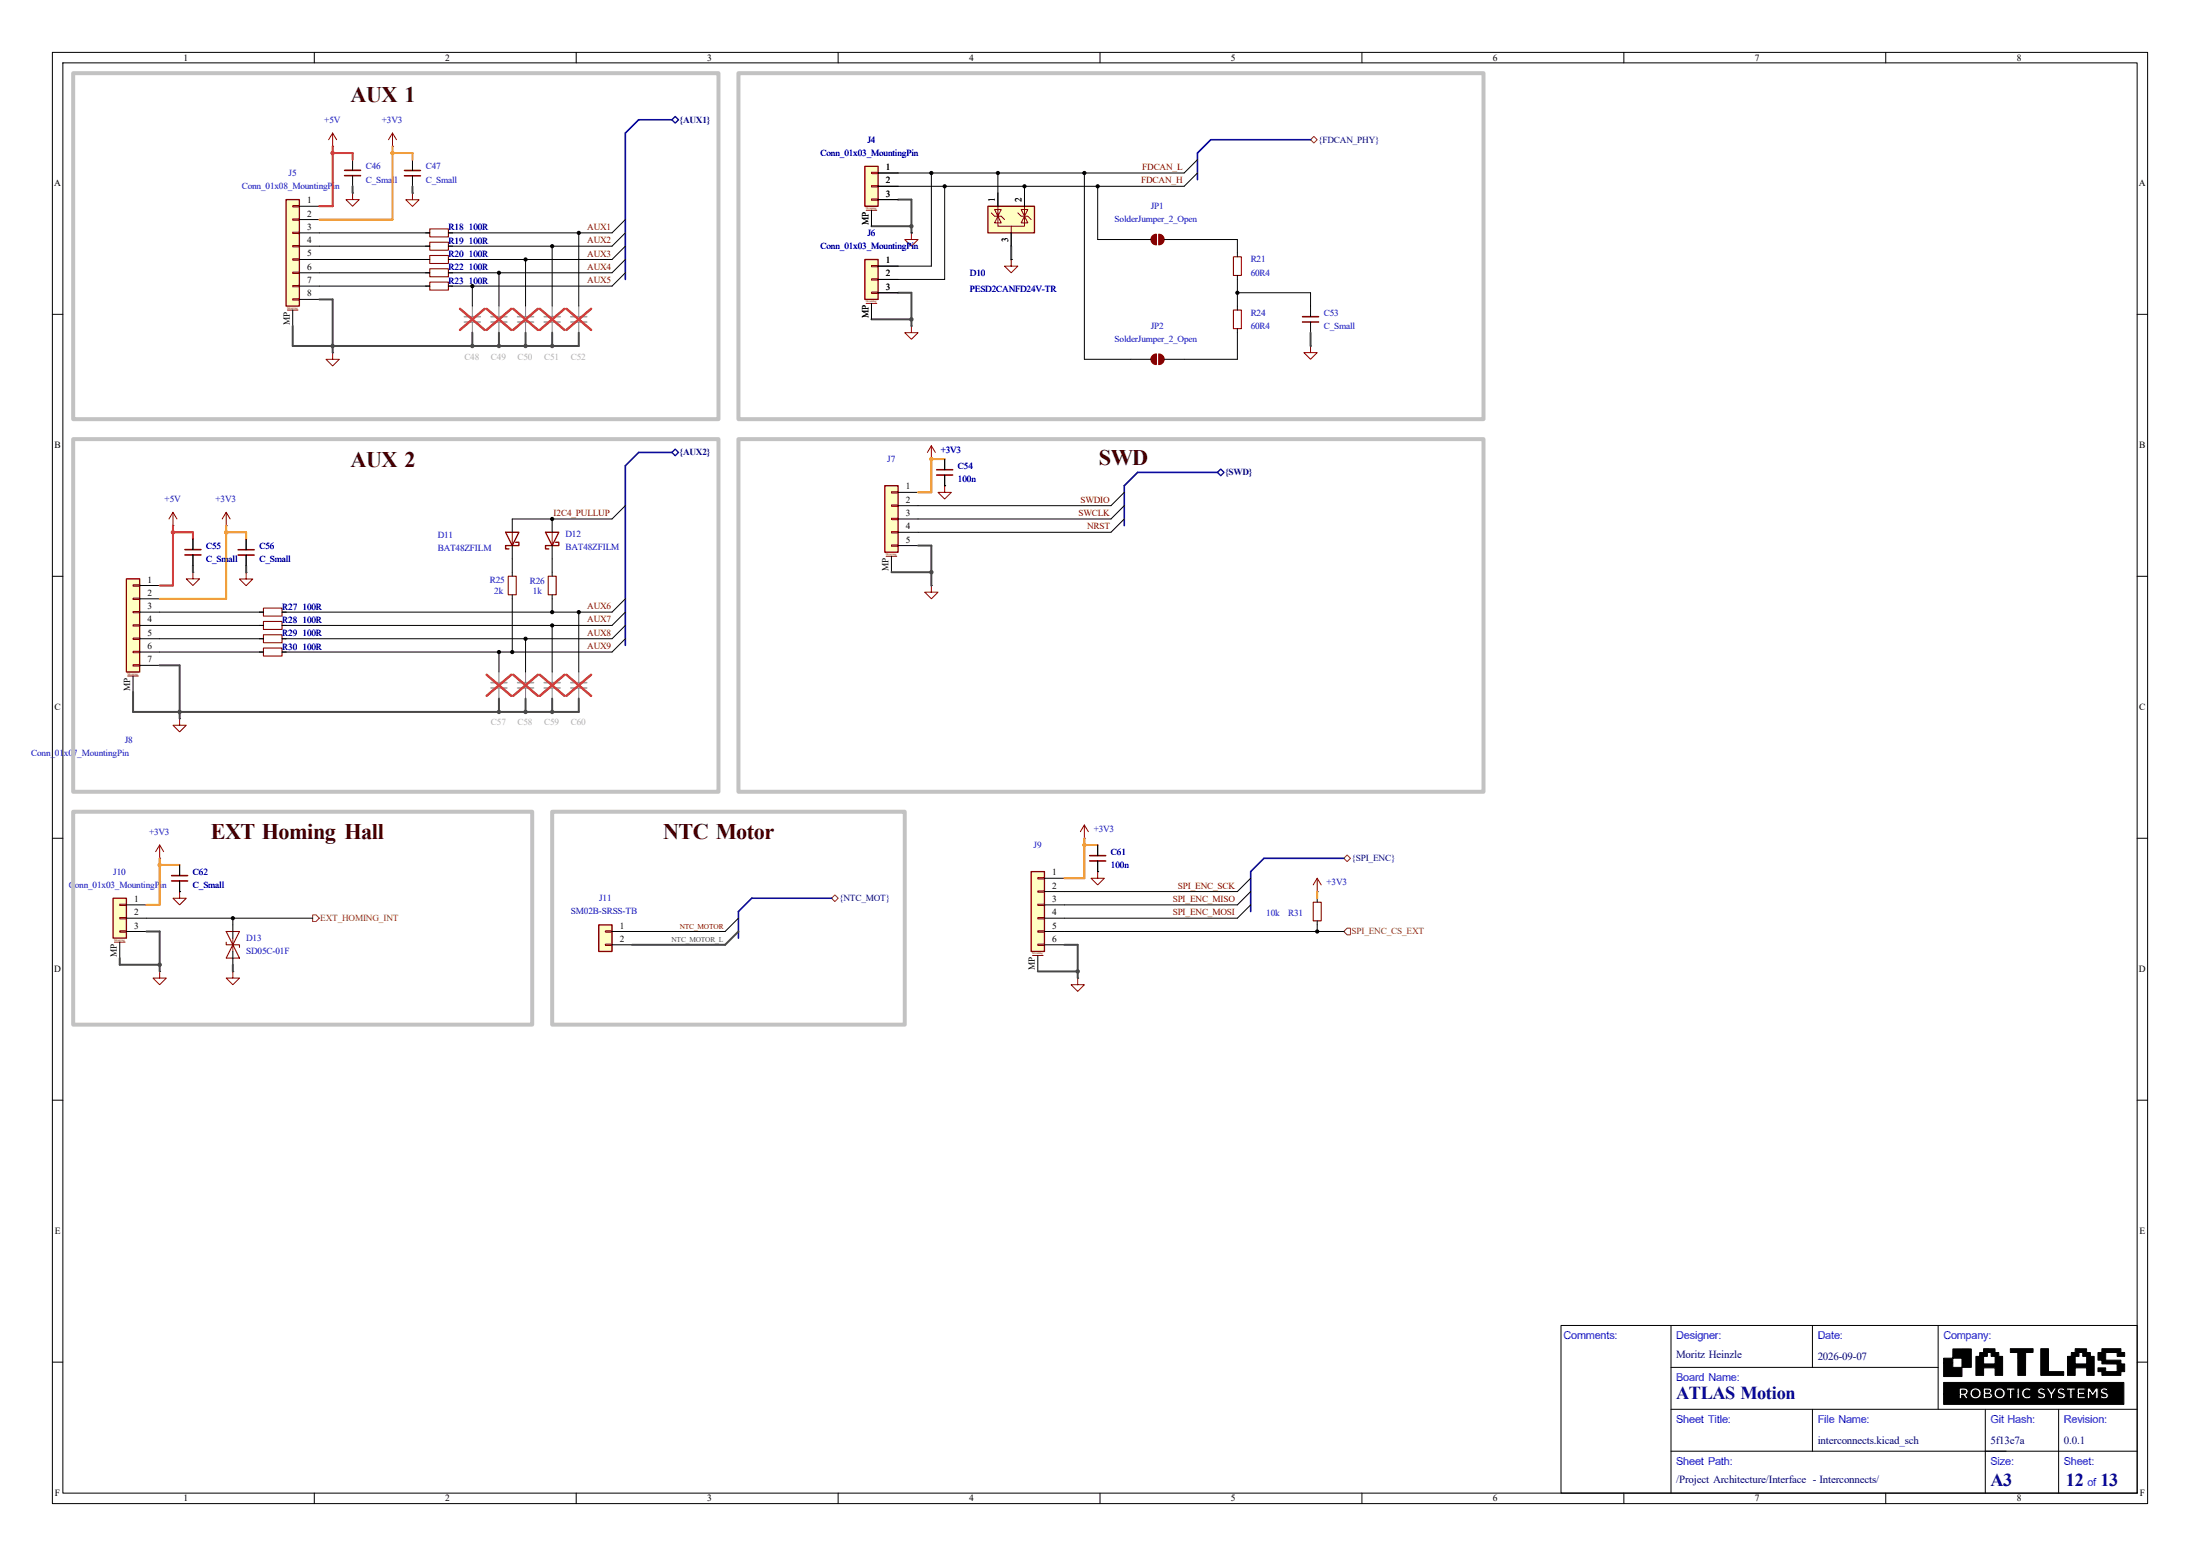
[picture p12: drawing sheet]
<svg xmlns="http://www.w3.org/2000/svg" width="420mm" height="297mm" viewBox="0 0 420 297" stroke-linecap="round" stroke-linejoin="round" font-family="sans-serif">
<g fill="none" stroke="#000" stroke-width=".19">
<path d="M10 10h400v277h-400zM12 12h396v273h-396zM60 10v2M110 10v2M160 10v2M210 10v2M260 10v2M310 10v2M360 10v2M81.3 54.6h.7M81.3 52.1h.7M81.3 49.5h.7"/>
<path d="M85.6 54.6h.8M85.6 52.1h.8M85.6 49.5h.8M193 49.5h.1M236.2 48.3v.7M236.2 52.6v.7M236.2 58.4v.8M10 60h2M236.2 62.7v.8M250.2 66h.1M408 60h2M180.3 92.7h.1"/>
<path d="M180.3 87.6v2.1M180.3 90.7v2M10 110h2M36.8 109.2h.1M43.2 100.3h.1M47 109.3h.1M47 102.9v2M47 105.9v2.1M97.8 109.2v.8M97.8 113.5v.8M105.4 109.2v.8M105.4 113.5v.8"/>
<path d="M408 110h2M10 160h2M408 160h2M30.5 163.8h.1M34.3 165.1v2M34.3 168.1v2.1M251.5 171.5v.7M251.5 175.8v.7M10 210h2M408 210h2M298 253h110v32h-110zM319 253v32"/>
<path d="M346 253v8M370 253v16M10 260h2M319 277h89M319 269h89M319 261h51M346 269v8M379 269v16M393 269v16M408 260h2M60 285v2M110 285v2"/>
<path d="M160 285v2M210 285v2M260 285v2M310 285v2M360 285v2"/>
</g>
<g fill="#000" stroke="#000" stroke-width=".19">
<path d="M371 259.2h1.8v-1.7h3.5v3.5h-1.8v1.7h-3.5v-2.6h1.8v.9h1.7v-1.8h-1.7v.9h-1.8zM377.9 258.2h.8v-.8h2.2v.8h.7v.7h.7v3.6h-1.4v-1.4h-2.2v1.4h-1.5v-3.6h1.5v1.4h2.2v-1.4h-.8v-.4a.44 .44 0 0 0-.2-.4 .44 .44 0 0 0-.5 .1v.7h-1.5zM383.8 257.4h4.3v.7l-1.4 .1v4.3h-1.5v-4.3h-1.4zM389.6 257.4h1.5v4.4h2.9v.7h-4.4zM395.4 258.2h.7l.1-.8h2.1l.1 .8h.7v.7h.7v3.6h-1.4v-1.4h-2.2v1.4h-1.5v-3.6h1.5v1.4h2.2v-1.4h-.8v-.7h-.7v.7h-1.5zM400.5 258.2h.7l.1-.8h3.6v.8h.7v.7h-1.4v-.7h-2.2v1.4h2.9v.7h.7v1.5h-.7v.7h-3.6v-.7h-.8v-.7h1.5v.7h2.2v-1.4l-2.9-.1v-.7h-.8zM374.5 265.3l.5 .1a.31 .31 0 0 1 .3 .3 .31 .31 0 0 1-.5 .2h-.3zM379.1 265.3l.6 .1 .1 .2-.7 .2zM379.1 266.1a.53 .53 0 0 1 .8 .4l-.8 .1zM371 263.9h34.5v4.2h-34.5v-2h3l.1 .8 .4 .1v-.7h.3l.5 .7h.2h.3l-.5-.7 .4-.5h.4v.3a1.08 1.08 0 0 0 1.1 .9 1.08 1.08 0 0 0 1-1h.4v1h.9a.59 .59 0 0 0 .8-.3 .59 .59 0 0 0-.3-.8h.7a1.07 1.07 0 0 0 1.4 1.1 1.07 1.07 0 0 0 .3-1.9h.6v.2h.6v1.7h.5v-1h1v1h.4v-1h.4a1.07 1.07 0 0 0 .7 1 1.07 1.07 0 0 0 1.2-.3l1.2 .1a.82 .82 0 0 0 1 .2 .82 .82 0 0 0 .4-.9l-1-.6a.54 .54 0 0 1 .8 0l.3-.3-.4-.2h.5l.4 .6a1.37 1.37 0 0 1 .4 1.4h.4v-.3h.9a.88 .88 0 0 0 .9 .3 .88 .88 0 0 0 .7-.8 1.27 1.27 0 0 0-1.1-.6l.1-.3 .7 .2 .2-.4h.3v.2l.6 .1v1.6h.5v-1h.9v1h1.6v-.4h-1.1v-.4h.9v-.2h.6v1h.4v-1.3l.6 .8 .6-.8v1.3h.4v-.3h.4a.84 .84 0 0 0 1 .3 .84 .84 0 0 0 .6-.8l-1.1-.7a.57 .57 0 0 1 .8 0l.3-.3a.85 .85 0 0 0-1.5 .3 1.1 1.1 0 0 0 1 .8v.1a.64 .64 0 0 1-.8 0l-.3 .3h-.4v-1.8h-.5l-.5 .9-.5-.9h-.5v1.1h-.6v-.2h-.9v-.5h1.1v-.4h-1.6v1.1h-.9v-.7h.6v-.4h-1.7v.2h-.3a.77 .77 0 0 0-1-.1 .77 .77 0 0 0-.3 .9l.9 .5a.63 .63 0 0 1-.9 0l-.2 .3h-.9a1.26 1.26 0 0 1 .5-1.3l.3-.4-.5-.1-.5 .8-.5-.8-1 .1a.69 .69 0 0 0-1.1 .4 .69 .69 0 0 0 .8 .8l.3 .2a.58 .58 0 0 1-.9 0l-.3 .3h-1.1l-.3-.3a.66 .66 0 0 1-.9 0 .66 .66 0 0 1 0-1 .66 .66 0 0 1 1 .1l.1-.3a1.08 1.08 0 0 0-1.1-.2 1.08 1.08 0 0 0-.7 1h-.4v-1.1h-.4v1.1h-1v-.7h.6v-.4h-1.7v.2h-.6a1.08 1.08 0 0 0-1.7 .8h-.6l.1-.2a.67 .67 0 0 0-.2-.7 .67 .67 0 0 0-.8-.1h-.6v1.1h-.4v-.2a1.09 1.09 0 0 0-1.1-.9 1.09 1.09 0 0 0-1 .9h-.4a.82 .82 0 0 0-1.2-.9l-.5 .1v1.1h-3z"/>
<circle cx="377.2" cy="266" r=".63"/>
<circle cx="381.7" cy="266" r=".63"/>
</g>
<path d="M82 53.8h3.6v1.6h-3.6zM82 51.3h3.6v1.5h-3.6zM82 48.8h3.6v1.5h-3.6zM235.5 59.2h1.5v3.5h-1.5zM235.5 49h1.5v3.6h-1.5zM97 110h1.6v3.5h-1.6zM104.6 110h1.6v3.5h-1.6zM250.7 172.2h1.5v3.6h-1.5z" fill="none" stroke="#840000" stroke-width=".2"/>
<path d="M93.7 60.5h3.1M93.7 61.5h3.1M98.8 60.5h3.1M98.8 61.5h3.1M103.9 60.5h3M103.9 61.5h3M109 60.5h3M109 61.5h3" fill="none" stroke="#a1a1a1" stroke-width=".3"/>
<path d="M95.2 58.4v2.1M100.3 58.4v2.1M105.4 58.4v2.1M110.5 58.4v2.1M95.2 61.5v2M100.3 61.5v2M105.4 61.5v2M110.5 61.5v2" fill="none" stroke="#808080" stroke-width=".19"/>
<path d="M92.9 58.9l4.7 4.1M97.6 58.9l-4.7 4.1M98 58.9l4.7 4.1M102.7 58.9l-4.7 4.1M103.1 58.9l4.7 4.1M107.8 58.9l-4.7 4.1M108.1 58.9l4.7 4.1M112.8 58.9l-4.7 4.1" fill="none" stroke="#e12e31" stroke-width=".46"/>
<path d="M193 49.5v1.3h1.3l-1.3 1.3-1.2-1.3h1.2M250.2 66v1.3h1.3l-1.3 1.3-1.3-1.3h1.3M43.2 97.8l-.8 1.3M43.2 97.8l.7 1.3M43.2 97.8v2.5M180.3 92.7v1.3h1.3l-1.3 1.3-1.2-1.3h1.2M36.8 109.2v1.3h1.3l-1.3 1.3-1.2-1.3h1.2M47 109.3v1.2h1.3l-1.3 1.3-1.3-1.3h1.3M30.5 161.3l-.8 1.3M30.5 161.3l.7 1.3M30.5 161.3v2.5" fill="none" stroke="#840000" stroke-width=".19"/>
<path d="M178.8 89.7h3.1M178.8 90.7h3.1M45.5 104.9h3M45.5 105.9h3M32.8 167.1h3M32.8 168.1h3" fill="none" stroke="#840000" stroke-width=".3"/>
<path d="M21.6 171.5h2.5v7.6h-2.5z" fill="#ffffc2"/>
<path d="M21.6 171.5h2.5v7.6h-2.5z" fill="none" stroke="#840000" stroke-width=".25"/>
<path d="M33 97.8l-.7 1.3M33 97.8l.8 1.3M33 97.8v2.5M34.3 137.2v1.2h1.3l-1.3 1.3-1.3-1.3h1.3M21.8 179.8h2.1M22.9 172.6h1.2v.2h-1.2zM22.9 175.1h1.2v.3h-1.2zM22.9 177.7h1.2v.2h-1.2z" fill="none" stroke="#840000" stroke-width=".19"/>
<path d="M33 100.3h.1M34.3 137.2h.1M22.9 179.8v3.1M24.1 172.7h3.8M24.1 175.3h3.8M24.1 177.8h3.8" fill="none" stroke="#000" stroke-width=".19"/>
<path d="M88.6 60.5h3.1M88.6 61.5h3.1" fill="none" stroke="#a1a1a1" stroke-width=".3"/>
<path d="M90.2 58.4v2.1M90.2 61.5v2" fill="none" stroke="#808080" stroke-width=".19"/>
<path d="M87.8 58.9l4.7 4.1M92.5 58.9l-4.7 4.1" fill="none" stroke="#e12e31" stroke-width=".46"/>
<path d="M24.1 110.5h2.6v17.8h-2.6z" fill="#ffffc2"/>
<path d="M24.1 110.5h2.6v17.8h-2.6zM96.5 101.6h2.6l-1.3 2.5zM98.4 103.5h.7v.6h-2.6v.7h.7" fill="none" stroke="#840000" stroke-width=".25"/>
<g fill="none" stroke="#840000" stroke-width=".19">
<path d="M63.5 25.4l-.8 1.3M63.5 25.4l.8 1.3M63.5 25.4v2.5M67.3 36.8v1.3h1.3l-1.3 1.3-1.3-1.3h1.3M74.9 25.4l-.7 1.3M74.9 25.4l.8 1.3M74.9 25.4v2.5M25.4 111.6h1.3v.3h-1.3zM25.4 114.2h1.3v.2h-1.3zM25.4 116.7h1.3v.3h-1.3zM25.4 119.3h1.3v.2h-1.3zM97.8 101.6v2.5"/>
<path d="M177.8 111.8v1.2h1.3l-1.3 1.3-1.3-1.3h1.3M24.4 129h2M25.4 121.8h1.3v.2h-1.3zM25.4 124.3h1.3v.3h-1.3zM25.4 126.9h1.3v.2h-1.3zM207 157.5l-.8 1.3M207 157.5l.8 1.3M207 157.5v2.5M34.3 170.2v1.3h1.3l-1.3 1.2-1.3-1.2h1.3M44.4 179.1v2.5M209.5 166.4v1.2h1.3l-1.3 1.3-1.2-1.3h1.2M30.5 185.4v1.3h1.2l-1.2 1.3-1.3-1.3h1.3"/>
<path d="M44.4 185.4v1.3h1.3l-1.3 1.3-1.2-1.3h1.2M205.7 186.7v1.3h1.3l-1.3 1.2-1.2-1.2h1.2"/>
</g>
<g fill="none" stroke="#000" stroke-width=".19">
<path d="M63.5 27.9h.1M67.3 36.8h.1M67.3 30.5v2M67.3 33.5v2.1M74.9 27.9h.1M250.2 58.4v2.1M250.2 61.5v2M97.8 99.1v2.5M26.7 111.8h3.8M26.7 114.3h3.8M26.7 116.8h3.8M26.7 119.4h3.8"/>
<path d="M36.8 102.9v2M36.8 105.9v2.1M49.5 116.8h.8M49.5 119.4h.8M53.8 116.8h.8M53.8 119.4h.8M97.8 104.1v2.6M177.8 111.8h.1M25.4 129v3.1M26.7 121.9h3.8M26.7 124.5h3.8M26.7 127h3.8"/>
<path d="M49.5 121.9h.8M49.5 124.5h.8M53.8 121.9h.8M53.8 124.5h.8M34.3 170.2h.1M44.4 176.5v2.6M207 160h.1M209.5 166.4h.1M30.5 185.4h.1M44.4 185.4h.1M44.4 181.6v2.6M205.7 186.7h.1"/>
</g>
<path d="M50.3 116.1h3.5v1.5h-3.5zM50.3 118.6h3.5v1.5h-3.5zM50.3 123.7h3.5v1.5h-3.5zM50.3 121.2h3.5v1.5h-3.5zM43.2 179.8v.5h2.5v.5M43.2 177.8h2.5l-1.3 2.5zM44.4 180.3l1.3 2.6h-2.5z" fill="none" stroke="#840000" stroke-width=".2"/>
<path d="M93.7 130.3h3.1M93.7 131.3h3.1M98.8 130.3h3.1M98.8 131.3h3.1" fill="none" stroke="#a1a1a1" stroke-width=".3"/>
<path d="M95.2 128.3v2M95.2 131.3v2.1M100.3 128.3v2M100.3 131.3v2.1" fill="none" stroke="#808080" stroke-width=".19"/>
<path d="M92.9 128.8l4.7 4M97.6 128.8l-4.7 4M98 128.8l4.7 4M102.7 128.8l-4.7 4" fill="none" stroke="#e12e31" stroke-width=".46"/>
<path d="M65.8 32.5h3M65.8 33.5h3M248.7 60.5h3M248.7 61.5h3M35.3 104.9h3.1M35.3 105.9h3.1" fill="none" stroke="#840000" stroke-width=".3"/>
<path d="M54.6 38.1h2.5v20.3h-2.5z" fill="#ffffc2"/>
<path d="M54.6 38.1h2.5v20.3h-2.5zM104.1 101.6h2.6l-1.3 2.5zM106 103.5h.7v.6h-2.6v.7h.7" fill="none" stroke="#840000" stroke-width=".25"/>
<g fill="none" stroke="#840000" stroke-width=".19">
<path d="M55.9 39.2h1.2v.3h-1.2zM78.7 36.9v1.2h1.3l-1.3 1.3-1.2-1.3h1.2M54.9 59.2h2M55.9 41.8h1.2v.2h-1.2zM55.9 44.3h1.2v.3h-1.2zM55.9 46.9h1.2v.2h-1.2zM55.9 49.4h1.2v.3h-1.2zM55.9 51.9h1.2v.3h-1.2zM55.9 54.5h1.2v.2h-1.2zM55.9 57h1.2v.3h-1.2zM174 44.5v1.2h1.3l-1.3 1.3-1.3-1.3h1.3M63.5 67.3v1.3h1.3l-1.3 1.3-1.3-1.3h1.3"/>
<path d="M174 62.2v1.3h1.3l-1.3 1.3-1.3-1.3h1.3M177.8 85.1l-.8 1.3M177.8 85.1l.8 1.3M177.8 85.1v2.5M105.4 101.6v2.5"/>
</g>
<g fill="none" stroke="#000" stroke-width=".19">
<path d="M57.1 39.4h3.9M78.7 36.9h.1M78.7 30.5v2M78.7 33.6v2M55.9 59.2v3M57.1 41.9h3.9M57.1 44.5h3.9M57.1 47h3.9M57.1 49.5h3.9M57.1 52.1h3.9M57.1 54.6h3.9M57.1 57.2h3.9"/>
<path d="M81.3 44.5h.7M81.3 47h.7M85.6 44.5h.8M85.6 47h.8M174 44.5h.1M63.5 67.3h.1M174 62.2h.1M105.4 99.1v2.5M177.8 87.6h.1M105.4 104.1v2.6"/>
</g>
<path d="M77.2 32.5h3.1M77.2 33.6h3.1" fill="none" stroke="#840000" stroke-width=".3"/>
<path d="M82 43.7h3.6v1.5h-3.6zM82 46.2h3.6v1.6h-3.6z" fill="none" stroke="#840000" stroke-width=".2"/>
<path d="M103.9 130.3h3M103.9 131.3h3M109 130.3h3M109 131.3h3" fill="none" stroke="#a1a1a1" stroke-width=".3"/>
<path d="M105.4 128.3v2M105.4 131.3v2.1M110.5 128.3v2M110.5 131.3v2.1" fill="none" stroke="#808080" stroke-width=".19"/>
<path d="M103.1 128.8l4.7 4M107.8 128.8l-4.7 4M108.1 128.8l4.7 4M112.8 128.8l-4.7 4" fill="none" stroke="#e12e31" stroke-width=".46"/>
<path d="M188.6 39.4h8.9v5.1h-8.9z" fill="#ffffc2"/>
<path d="M188.6 39.4h8.9v5.1h-8.9z" fill="none" stroke="#840000" stroke-width=".25"/>
<path d="M190.5 39.4v1.9M195.6 39.4v1.9M189.2 40.6l.7 .7h1.2l.7 .6M190.5 41.3v1.9h5.1v-1.9M190.5 41.3l.6 1.2h-1.2zM190.5 40.6v.7l.6-1.3h-1.2l.6 1.3M193 43.2v1.3M194.3 40.6l.6 .7h1.3l.6 .6M194.9 40h1.3l-.6 1.3zM195.6 41.3l.6 1.2h-1.3z" fill="none" stroke="#840000" stroke-width=".19"/>
<path d="M190.5 36.8v2.6M195.6 36.8v2.6M193 44.5v2.5" fill="none" stroke="#000" stroke-width=".19"/>
<path d="M165.1 31.8h2.5v7.6h-2.5z" fill="#ffffc2"/>
<path d="M165.1 31.8h2.5v7.6h-2.5z" fill="none" stroke="#840000" stroke-width=".25"/>
<path d="M166.4 32.9h1.2v.2h-1.2zM166.4 35.4h1.2v.3h-1.2zM166.4 38h1.2v.2h-1.2zM165.4 40.1h2M220.7 44.7v2M221.2 44.7v2M220.7 67.6v2M221.2 67.6v2" fill="none" stroke="#840000" stroke-width=".19"/>
<path d="M167.6 33h3.8M167.6 35.6h3.8M167.6 38.1h3.8M166.4 40.1v3.1M215.9 45.7h3.8M222.2 45.7h3.9M215.9 68.6h3.8M222.2 68.6h3.9M209.5 161.3v2M209.5 164.3v2.1" fill="none" stroke="#000" stroke-width=".19"/>
<path d="M208 163.3h3.1M208 164.3h3.1" fill="none" stroke="#840000" stroke-width=".3"/>
<g fill="#840000" stroke="#840000" stroke-width=".19">
<path d="M220 45l.7-.3v2a1.02 1.02 0 0 1-.9-.6 1.02 1.02 0 0 1 .2-1.1z"/>
<path d="M221.2 44.7a1.02 1.02 0 0 1 1 1 1.02 1.02 0 0 1-1 1z"/>
<path d="M220 67.9l.7-.3v2a1.02 1.02 0 0 1-.9-.6 1.02 1.02 0 0 1 .2-1.1z"/>
<path d="M221.2 67.6a1.02 1.02 0 0 1 1 1 1.02 1.02 0 0 1-1 1z"/>
</g>
<path d="M196.8 166.4h2.6v15.2h-2.6z" fill="#ffffc2"/>
<path d="M196.8 166.4h2.6v15.2h-2.6z" fill="none" stroke="#840000" stroke-width=".25"/>
<path d="M198.1 167.5h1.3v.3h-1.3zM198.1 170.1h1.3v.2h-1.3zM198.1 172.6h1.3v.2h-1.3zM198.1 175.1h1.3v.3h-1.3zM198.1 177.7h1.3v.2h-1.3zM197.1 182.4h2M198.1 180.2h1.3v.3h-1.3z" fill="none" stroke="#840000" stroke-width=".19"/>
<path d="M199.4 167.6h3.8M199.4 170.2h3.8M199.4 172.7h3.8M199.4 175.3h3.8M199.4 177.8h3.8M198.1 182.4v3M199.4 180.3h3.8" fill="none" stroke="#000" stroke-width=".19"/>
<path d="M168.9 92.7h2.5v12.7h-2.5z" fill="#ffffc2"/>
<path d="M168.9 92.7h2.5v12.7h-2.5z" fill="none" stroke="#840000" stroke-width=".25"/>
<path d="M170.2 93.9h1.2v.2h-1.2zM170.2 96.4h1.2v.2h-1.2zM170.2 98.9h1.2v.3h-1.2zM169.2 106.2h2M170.2 101.5h1.2v.2h-1.2zM170.2 104h1.2v.3h-1.2z" fill="none" stroke="#840000" stroke-width=".19"/>
<path d="M171.4 94h3.9M171.4 96.5h3.9M171.4 99.1h3.9M170.2 106.2v3M171.4 101.6h3.9M171.4 104.1h3.9" fill="none" stroke="#000" stroke-width=".19"/>
<path d="M114.3 176.5h2.5v5.1h-2.5z" fill="#ffffc2"/>
<path d="M114.3 176.5h2.5v5.1h-2.5z" fill="none" stroke="#840000" stroke-width=".25"/>
<path d="M115.6 177.7h1.2v.2h-1.2zM115.6 180.2h1.2v.3h-1.2z" fill="none" stroke="#840000" stroke-width=".19"/>
<path d="M116.8 177.8h3.8M116.8 180.3h3.8" fill="none" stroke="#000" stroke-width=".19"/>
<path d="M165.1 49.5h2.5v7.7h-2.5z" fill="#ffffc2"/>
<path d="M165.1 49.5h2.5v7.7h-2.5z" fill="none" stroke="#840000" stroke-width=".25"/>
<path d="M165.4 57.9h2M166.4 50.7h1.2v.2h-1.2zM166.4 53.2h1.2v.3h-1.2zM166.4 55.8h1.2v.2h-1.2zM251.5 167.6l-.8 1.3M251.5 167.6l.7 1.3M251.5 167.6v2.6" fill="none" stroke="#840000" stroke-width=".19"/>
<g fill="none" stroke="#000" stroke-width=".19">
<path d="M167.6 38.1h3.8M177.8 33v17.8h-10.2M180.3 35.6v17.7h-12.7M190.5 33v6.4M195.6 35.6v3.8M207 33v35.6h8.9M209.5 35.6v10.1h6.4M228.6 33l-2.5 2.6h-58.5M228.6 30.5l-2.5 2.5h-58.5M61 47h21M61 54.6h21M61 52.1h21"/>
<path d="M61 44.5h21M61 49.5h21M90.2 54.6v3.8M95.2 52.1v6.3M100.3 49.5v8.9M105.4 47v11.4M110.5 44.5v13.9M119.4 44.5l-2.6 2.5h-31.2M119.4 52.1l-2.6 2.5h-31.2M119.4 49.5l-2.6 2.6h-31.2M119.4 41.9l-2.6 2.6h-31.2M119.4 47l-2.6 2.5h-31.2"/>
<path d="M166.4 40.1v3.1M166.4 57.9v3.1M167.6 55.9h3.8M174 44.5h.1M193 49.5h.1M193 44.5v2.5M226.1 45.7h10.1v2.6M236.2 55.9h14v2.5M236.2 53.3v5.1M236.2 63.5v5.1h-10.1M119.4 96.5l-2.6 2.6h-19M177.8 87.6h.1"/>
<path d="M180.3 92.7h.1M180.3 87.6v2.1M180.3 90.7v2M214.6 99.1l-2.5 2.5h-36.8M214.6 96.5l-2.5 2.6h-36.8M214.6 94l-2.5 2.5h-36.8M30.5 119.4h19.8M30.5 116.8h19.8M36.8 102.9v2M36.8 105.9v2.1M47 102.9v2M47 105.9v2.1"/>
<path d="M97.8 106.7v2.5M97.8 114.3v10.2M105.4 106.7v2.5M105.4 114.3v2.5M105.4 119.4v8.9M110.5 116.8v11.5M119.4 116.8l-2.6 2.6h-63M119.4 119.4l-2.6 2.5h-63M119.4 114.3l-2.6 2.5h-63M30.5 121.9h19.8M30.5 124.5h19.8M95.2 124.5v3.8"/>
<path d="M100.3 121.9v6.4M119.4 121.9l-2.6 2.6h-63M27.9 175.3h31.8M34.3 170.2h.1M34.3 165.1v2M34.3 168.1v2.1M44.4 175.3v1.2M141 175.3l-2.6 2.5h-17.8M203.2 177.8h53.3M209.5 166.4h.1M209.5 161.3v2M209.5 164.3v2.1"/>
<path d="M238.8 172.7l-2.6 2.6h-33M238.8 167.6l-2.6 2.6h-33M238.8 170.2l-2.6 2.5h-33M251.5 170.2h.1M251.5 176.5v1.3"/>
</g>
<path d="M250.2 26.7l.6-.7 .7 .7-.7 .6zM59.7 174.6h.6l.7 .7-.7 .6h-.6zM158.7 171.5l.7-.7 .6 .7-.6 .6zM256.5 163.8l.7-.6 .6 .6-.6 .7zM257.2 177.2h.6v1.2h-.6l-.7-.6z" fill="none" stroke="#725600" stroke-width=".19"/>
<path d="M128.3 22.9l.6-.7 .6 .7-.6 .6zM128.3 86.4l.6-.7 .6 .7-.6 .6zM232.4 90.2l.6-.7 .7 .7-.7 .6z" fill="none" stroke="#000084" stroke-width=".25"/>
<path d="M128.3 22.9h-6.4l-2.5 2.5v27.9M250.2 26.7h-19.1l-2.5 2.5v5.1M128.3 86.4h-6.4l-2.5 2.5v34.3M232.4 90.2h-15.2l-2.6 2.5v7.6M158.7 171.5h-15.2l-2.5 2.5v5.1M256.5 163.8h-15.2l-2.5 2.6v7.6" fill="none" stroke="#000084" stroke-width=".3"/>
<g fill="none" stroke="#484848" stroke-width=".38">
<path d="M67.3 35.6v1.2M78.7 35.6v1.3M171.4 38.1h2.6v6.4M61 57.2h2.5v10.1M166.4 43.2h7.6M171.4 55.9h2.6v6.3M193 47v2.5M55.9 62.2v3.8h54.6v-2.5M90.2 63.5v2.5M95.2 63.5v2.5M100.3 63.5v2.5M105.4 63.5v2.5"/>
<path d="M166.4 61h7.6M250.2 63.5v2.5M36.8 108v1.2M47 108v1.3M170.2 109.2h7.6M175.3 104.1h2.5v7.7M25.4 132.1v3.8h85.1v-2.5M30.5 127h3.8v10.2M95.2 133.4v2.5M100.3 133.4v2.5M105.4 133.4v2.5M27.9 177.8h2.6v7.6"/>
<path d="M141 177.8l-2.6 2.5h-17.8M22.9 182.9v1.3h7.6M44.4 184.2v1.2M198.1 185.4h7.6M203.2 180.3h2.5v6.4"/>
</g>
<path d="M74.9 27.9v14h-13.9M74.9 29.2h3.8v1.3M180.3 87.6h-2.5v6.4h-2.5M43.2 100.3v14h-12.7M43.2 101.6h3.8v1.3M30.5 163.8v8.9h-2.6M30.5 165.1h3.8M207 161.3h2.5M207 160v7.6h-3.8M251.5 170.2v1.3" fill="none" stroke="#f90" stroke-width=".38"/>
<path d="M63.5 29.2h3.8v1.3M63.5 27.9v11.5h-2.5M33 100.3v11.5h-2.5M33 101.6h3.8v1.3" fill="none" stroke="#ff061c" stroke-width=".38"/>
<path d="M14 14h123.2v66h-123.2zM141 14h142.2v66h-142.2zM14 83.8h123.2v67.3h-123.2zM141 83.8h142.2v67.3h-142.2zM14 154.9h87.6v40.7h-87.6zM105.4 154.9h67.3v40.7h-67.3z" fill="none" stroke="#c2c2c2" stroke-width=".76"/>
<g fill="#000" stroke="#000" stroke-width=".19">
<circle cx="177.8" cy="33" r=".3"/>
<circle cx="180.3" cy="35.6" r=".3"/>
<circle cx="190.5" cy="33" r=".3"/>
<circle cx="195.6" cy="35.6" r=".3"/>
<circle cx="207" cy="33" r=".3"/>
<circle cx="209.5" cy="35.6" r=".3"/>
<circle cx="90.2" cy="54.6" r=".3"/>
<circle cx="95.2" cy="52.1" r=".3"/>
<circle cx="100.3" cy="49.5" r=".3"/>
<circle cx="105.4" cy="47" r=".3"/>
<circle cx="110.5" cy="44.5" r=".3"/>
<circle cx="236.2" cy="55.9" r=".3"/>
<circle cx="105.4" cy="99.1" r=".3"/>
<circle cx="105.4" cy="119.4" r=".3"/>
<circle cx="105.4" cy="116.8" r=".3"/>
<circle cx="110.5" cy="116.8" r=".3"/>
<circle cx="95.2" cy="124.5" r=".3"/>
<circle cx="97.8" cy="124.5" r=".3"/>
<circle cx="100.3" cy="121.9" r=".3"/>
<circle cx="44.4" cy="175.3" r=".3"/>
<circle cx="251.5" cy="177.8" r=".3"/>
</g>
<g fill="#484848" stroke="#484848" stroke-width=".19">
<circle cx="100.3" cy="66" r=".32"/>
<circle cx="105.4" cy="66" r=".32"/>
<circle cx="105.4" cy="135.9" r=".32"/>
<circle cx="30.5" cy="184.2" r=".32"/>
<circle cx="100.3" cy="135.9" r=".32"/>
<circle cx="34.3" cy="135.9" r=".32"/>
<circle cx="95.2" cy="135.9" r=".32"/>
<circle cx="63.5" cy="66" r=".32"/>
<circle cx="95.2" cy="66" r=".32"/>
<circle cx="90.2" cy="66" r=".32"/>
<circle cx="174" cy="43.2" r=".32"/>
<circle cx="174" cy="61" r=".32"/>
<circle cx="205.7" cy="185.4" r=".32"/>
<circle cx="177.8" cy="109.2" r=".32"/>
</g>
<g fill="#f90" stroke="#f90" stroke-width=".19">
<circle cx="30.5" cy="165.1" r=".32"/>
<circle cx="74.9" cy="29.2" r=".32"/>
<circle cx="43.2" cy="101.6" r=".32"/>
<circle cx="177.8" cy="87.6" r=".32"/>
<circle cx="207" cy="161.3" r=".32"/>
</g>
<g fill="#ff061c" stroke="#ff061c" stroke-width=".19">
<circle cx="33" cy="101.6" r=".32"/>
<circle cx="63.5" cy="29.2" r=".32"/>
</g>
<g font-size="4.2" fill="#480000">
<text x="66.9" y="19.5">AUX 1</text>
<text x="66.9" y="89.1">AUX 2</text>
<text x="209.8" y="88.8">SWD</text>
<text x="40.2" y="160.2">EXT Homing Hall</text>
<text x="126.6" y="160.2">NTC Motor</text>
</g>
<g font-size="3.5" fill="#00007f">
<text x="320" y="267.1">ATLAS Motion</text>
<text x="380" y="283.6">A3</text>
<text x="394.4" y="283.6">12</text>
<text x="401" y="283.6">13</text>
</g>
<g font-size="2.1" fill="#00f">
<text x="298.5" y="255.7">Comments:</text>
<text x="320" y="255.7">Designer:</text>
<text x="347" y="255.7">Date:</text>
<text x="371" y="255.7">Company:</text>
<text x="320" y="263.7">Board Name:</text>
<text x="320" y="271.7">Sheet Title:</text>
<text x="347" y="271.7">File Name:</text>
<text x="380" y="271.7">Git Hash:</text>
<text x="394" y="271.7">Revision:</text>
<text x="320" y="279.7">Sheet Path:</text>
<text x="380" y="279.7">Size:</text>
<text x="394" y="279.7">Sheet:</text>
<text x="398.5" y="283.7">of</text>
</g>
<g font-size="2.1" fill="#00007f">
<text x="320" y="259.2">Moritz Heinzle</text>
<text x="347" y="259.7">2026-09-07</text>
<text x="347" y="275.7">interconnects.kicad_sch</text>
<text x="380" y="275.7">5f13e7a</text>
<text x="394" y="275.7">0.0.1</text>
<text x="320" y="283.2">/Project Architecture/Interface - Interconnects/</text>
</g>
<g font-size="1.8">
<text x="35" y="11.6">1</text>
<text x="85" y="11.6">2</text>
<text x="135" y="11.6">3</text>
<text x="185" y="11.6">4</text>
<text x="235" y="11.6">5</text>
<text x="285" y="11.6">6</text>
<text x="335" y="11.6">7</text>
<text x="385" y="11.6">8</text>
<text x="10.3" y="35.6">A</text>
<text x="169.1" y="32.4">1</text>
<text x="169.1" y="35">2</text>
<text x="408.3" y="35.6">A</text>
<text x="58.6" y="38.8">1</text>
<text x="58.6" y="41.3">2</text>
<text x="169.1" y="37.5">3</text>
<text x="189.9" y="38.5" transform="rotate(-90 189.9 38.5)">1</text>
<text x="195" y="38.5" transform="rotate(-90 195 38.5)">2</text>
<text x="58.6" y="43.9">3</text>
<text x="58.6" y="46.4">4</text>
<text x="165.8" y="42.9" transform="rotate(-90 165.8 42.9)">MP</text>
<text x="192.5" y="46.2" transform="rotate(-90 192.5 46.2)">3</text>
<text x="58.6" y="49">5</text>
<text x="58.6" y="51.5">6</text>
<text x="169.1" y="50.2">1</text>
<text x="169.1" y="52.8">2</text>
<text x="58.6" y="54">7</text>
<text x="58.6" y="56.6">8</text>
<text x="169.1" y="55.3">3</text>
<text x="55.3" y="62" transform="rotate(-90 55.3 62)">MP</text>
<text x="165.8" y="60.7" transform="rotate(-90 165.8 60.7)">MP</text>
<text x="10.4" y="85.6">B</text>
<text x="408.4" y="85.6">B</text>
<text x="172.9" y="93.4">1</text>
<text x="172.9" y="95.9">2</text>
<text x="172.9" y="98.5">3</text>
<text x="172.9" y="101">4</text>
<text x="172.9" y="103.6">5</text>
<text x="28.1" y="111.2">1</text>
<text x="28.1" y="113.7">2</text>
<text x="169.6" y="109" transform="rotate(-90 169.6 109)">MP</text>
<text x="28.1" y="116.3">3</text>
<text x="28.1" y="118.8">4</text>
<text x="28.1" y="121.3">5</text>
<text x="28.1" y="123.9">6</text>
<text x="24.8" y="131.8" transform="rotate(-90 24.8 131.8)">MP</text>
<text x="28.1" y="126.4">7</text>
<text x="10.4" y="135.6">C</text>
<text x="408.4" y="135.6">C</text>
<text x="200.9" y="167.1">1</text>
<text x="25.6" y="172.1">1</text>
<text x="200.9" y="169.6">2</text>
<text x="200.9" y="172.1">3</text>
<text x="25.6" y="174.7">2</text>
<text x="25.6" y="177.2">3</text>
<text x="118.3" y="177.2">1</text>
<text x="118.3" y="179.8">2</text>
<text x="200.9" y="174.7">4</text>
<text x="200.9" y="177.2">5</text>
<text x="200.9" y="179.8">6</text>
<text x="10.3" y="185.6">D</text>
<text x="22.3" y="182.6" transform="rotate(-90 22.3 182.6)">MP</text>
<text x="197.5" y="185.2" transform="rotate(-90 197.5 185.2)">MP</text>
<text x="408.3" y="185.6">D</text>
<text x="10.4" y="235.6">E</text>
<text x="408.4" y="235.6">E</text>
<text x="10.5" y="285.6">F</text>
<text x="35" y="286.6">1</text>
<text x="85" y="286.6">2</text>
<text x="135" y="286.6">3</text>
<text x="185" y="286.6">4</text>
<text x="235" y="286.6">5</text>
<text x="285" y="286.6">6</text>
<text x="335" y="286.6">7</text>
<text x="385" y="286.6">8</text>
<text x="408.5" y="285.6">F</text>
</g>
<g font-size="1.8" fill="#0000c2">
<text x="61.9" y="23.4">+5V</text>
<text x="72.9" y="23.4">+3V3</text>
<text x="156.6" y="29.8">Conn_01x03_MountingPin</text>
<text x="165.6" y="27.2">J4</text>
<text x="55.1" y="33.6">J5</text>
<text x="69.8" y="32.3">C46</text>
<text x="69.8" y="34.8">C_Small</text>
<text x="81.3" y="32.3">C47</text>
<text x="81.3" y="34.9">C_Small</text>
<text x="46.2" y="36.1">Conn_01x08_MountingPin</text>
<text x="219.7" y="39.9">JP1</text>
<text x="85.6" y="44">R18</text>
<text x="85.6" y="46.5">R19</text>
<text x="89.5" y="44">100R</text>
<text x="89.5" y="46.5">100R</text>
<text x="156.6" y="47.5">Conn_01x03_MountingPin</text>
<text x="165.6" y="45">J6</text>
<text x="212.8" y="42.5">SolderJumper_2_Open</text>
<text x="85.6" y="51.6">R22</text>
<text x="85.6" y="49.1">R20</text>
<text x="89.5" y="51.6">100R</text>
<text x="89.5" y="49.1">100R</text>
<text x="185.2" y="52.6">D10</text>
<text x="238.8" y="50.1">R21</text>
<text x="238.8" y="52.6">60R4</text>
<text x="85.6" y="54.1">R23</text>
<text x="89.5" y="54.1">100R</text>
<text x="185.2" y="55.7">PESD2CANFD24V-TR</text>
<text x="212.8" y="65.3">SolderJumper_2_Open</text>
<text x="219.7" y="62.8">JP2</text>
<text x="238.8" y="60.2">R24</text>
<text x="238.8" y="62.8">60R4</text>
<text x="252.7" y="60.2">C53</text>
<text x="252.7" y="62.8">C_Small</text>
<text x="169.4" y="88.2">J7</text>
<text x="179.6" y="86.4">+3V3</text>
<text x="182.9" y="89.5">C54</text>
<text x="31.4" y="95.8">+5V</text>
<text x="41.1" y="95.8">+3V3</text>
<text x="182.9" y="92">100n</text>
<text x="39.4" y="104.7">C55</text>
<text x="39.4" y="107.2">C_Small</text>
<text x="49.5" y="104.7">C56</text>
<text x="49.5" y="107.3">C_Small</text>
<text x="83.6" y="102.7">D11</text>
<text x="83.6" y="105.2">BAT48ZFILM</text>
<text x="107.9" y="105">BAT48ZFILM</text>
<text x="107.9" y="102.5">D12</text>
<text x="93.5" y="111.3">R25</text>
<text x="94.4" y="113.3">2k</text>
<text x="101.1" y="111.6">R26</text>
<text x="101.7" y="113.3">1k</text>
<text x="53.9" y="116.4">R27</text>
<text x="53.9" y="118.9">R28</text>
<text x="57.8" y="116.4">100R</text>
<text x="57.8" y="118.9">100R</text>
<text x="53.9" y="124">R30</text>
<text x="53.9" y="121.5">R29</text>
<text x="57.8" y="124">100R</text>
<text x="57.8" y="121.5">100R</text>
<text x="23.8" y="141.8">J8</text>
<text x="6" y="144.3">Conn_01x07_MountingPin</text>
<text x="28.4" y="159.3">+3V3</text>
<text x="197.3" y="161.8">J9</text>
<text x="208.8" y="158.8">+3V3</text>
<text x="21.6" y="166.9">J10</text>
<text x="36.8" y="166.9">C62</text>
<text x="212.1" y="165.7">100n</text>
<text x="212.1" y="163.1">C61</text>
<text x="13.1" y="169.5">Conn_01x03_MountingPin</text>
<text x="36.8" y="169.5">C_Small</text>
<text x="114.4" y="172">J11</text>
<text x="253.2" y="169">+3V3</text>
<text x="47" y="179.6">D13</text>
<text x="109" y="174.5">SM02B-SRSS-TB</text>
<text x="241.7" y="174.8">10k</text>
<text x="245.9" y="174.8">R31</text>
<text x="47" y="182.2">SD05C-01F</text>
</g>
<g font-size="1.8" fill="#000084">
<text x="129.7" y="23.4">{AUX1}</text>
<text x="251.7" y="27.2">{FDCAN_PHY}</text>
<text x="129.7" y="86.9">{AUX2}</text>
<text x="233.9" y="90.7">{SWD}</text>
<text x="258" y="164.4">{SPI_ENC}</text>
<text x="160.2" y="172">{NTC_MOT}</text>
</g>
<g font-size="1.8" fill="#840000">
<text x="217.9" y="35">FDCAN_H</text>
<text x="218.1" y="32.5">FDCAN_L</text>
<text x="112.1" y="43.9">AUX1</text>
<text x="112.1" y="46.4">AUX2</text>
<text x="112.1" y="51.5">AUX4</text>
<text x="112.1" y="49">AUX3</text>
<text x="112.1" y="54">AUX5</text>
<text x="206.3" y="96">SWDIO</text>
<text x="105.7" y="98.5">I2C4_PULLUP</text>
<text x="205.9" y="98.5">SWCLK</text>
<text x="207.5" y="101">NRST</text>
<text x="112.1" y="118.8">AUX7</text>
<text x="112.1" y="116.3">AUX6</text>
<text x="112.1" y="121.4">AUX8</text>
<text x="112.1" y="123.9">AUX9</text>
<text x="223.9" y="172.2">SPI_ENC_MISO</text>
<text x="224.9" y="169.6">SPI_ENC_SCK</text>
<text x="223.9" y="174.7">SPI_ENC_MOSI</text>
</g>
<g font-size="1.8" fill="#b0b0b0">
<text x="88.6" y="68.6">C48</text>
<text x="93.7" y="68.6">C49</text>
<text x="98.8" y="68.6">C50</text>
<text x="103.9" y="68.6">C51</text>
<text x="109" y="68.6">C52</text>
<text x="93.7" y="138.5">C57</text>
<text x="98.8" y="138.5">C58</text>
<text x="103.9" y="138.5">C59</text>
<text x="109" y="138.5">C60</text>
</g>
<g font-size="1.8" fill="#725600">
<text x="61.2" y="175.8">EXT_HOMING_INT</text>
<text x="258" y="178.4">SPI_ENC_CS_EXT</text>
</g>
<text font-size="1.4" fill="#484848" x="128.2" y="179.9">NTC_MOTOR_L</text>
<text font-size="1.4" fill="#840000" x="129.8" y="177.3">NTC_MOTOR</text>
<g font-size=".5" fill="#840000">
<text x="165.3" y="39.9">Mounting</text>
<text x="54.8" y="59">Mounting</text>
<text x="165.3" y="57.7">Mounting</text>
<text x="169.1" y="106">Mounting</text>
<text x="24.3" y="128.8">Mounting</text>
<text x="21.8" y="179.6">Mounting</text>
<text x="197.1" y="182.2">Mounting</text>
</g>
</svg>
